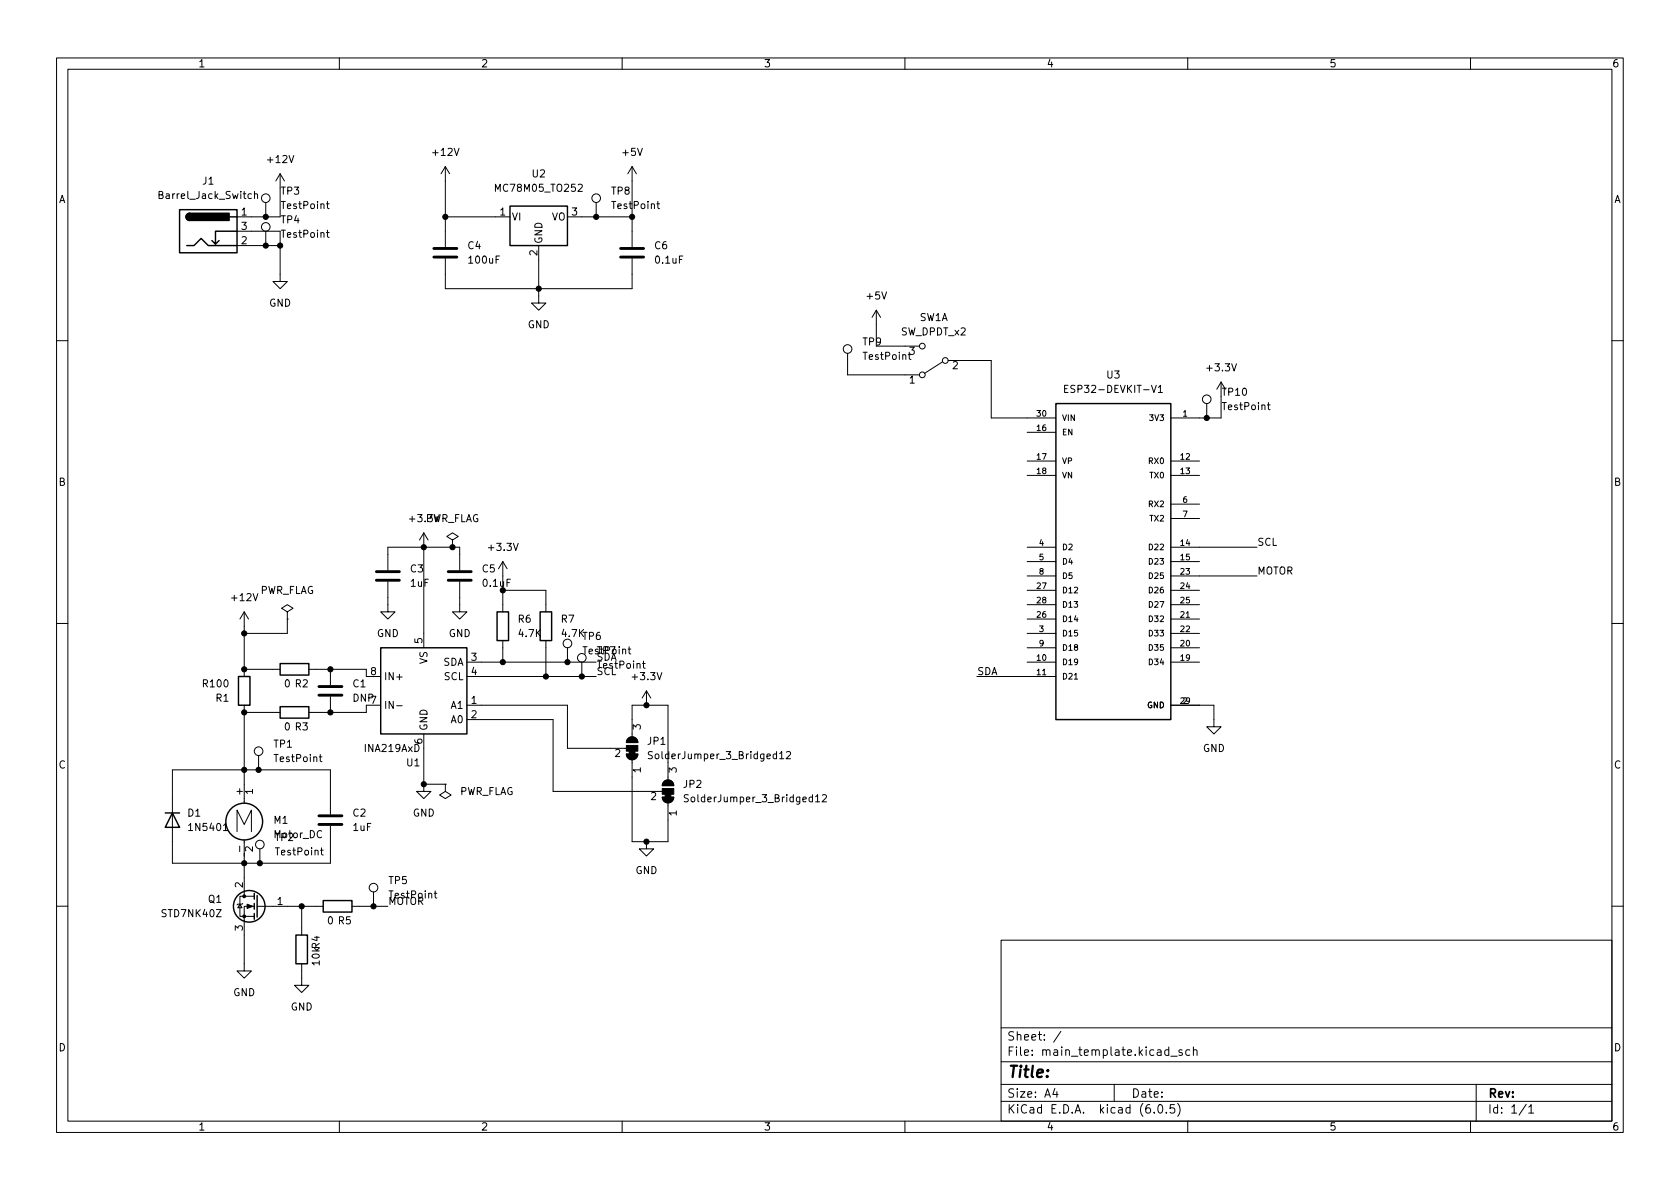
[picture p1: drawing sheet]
<svg xmlns="http://www.w3.org/2000/svg" width="297mm" height="210mm" viewBox="0 0 297 210" stroke-linecap="round" stroke-linejoin="round" font-family="sans-serif">
<g fill="none" stroke="#000" stroke-width=".18">
<path d="M10 10.2h277v190.1h-277zM12 12.2h273v186.1h-273zM60 10.2v2M110 10.2v2M160 10.2v2M210 10.2v2M260 10.2v2M45 34.4l.2-.1h.3v.8M45 33.8v1.3M47 35.8v2.5M49.5 30.7l-.7 1.3M49.5 30.7v7.6h-7.6"/>
<path d="M49.5 30.7l.8 1.3M57.7 36h.5M57.9 35.6v1.1l.3 .2M78.7 38.3h11.5M78.7 29.5l-.7 1.2M78.7 29.5v14.2M78.7 29.5l.8 1.2M100.3 38.3h11.5M105.4 35.8v2.5M111.8 29.5v14.2M111.8 29.5l-.8 1.2M111.8 29.5l.7 1.2"/>
<path d="M116.1 36h.5M116.3 35.6v1.1l.3 .2M41.9 40.9h7.6v8.9h1.3l-1.3 1.2-1.2-1.2h1.2M41.9 43.4h7.6M47 40.9v2.5M57.7 41.1h.5M57.9 40.7v1.1l.3 .2M78.7 45.7v5.3h33.1v-5.3M95.2 43.4v10.2h1.3l-1.3 1.3-1.2-1.3h1.2M154.9 54.9v6.3h7.7M154.9 54.9l-.7 1.2M154.9 54.9l.8 1.2"/>
<path d="M10 60.2h2M149.9 62.5v3.8h12.7M160.8 62.3v1.1l.3 .2M166.6 64l-3.2 2M167.6 63.7h7.7v10.2h11.4M181.6 76.4h5.1M188.2 68.7h.5M188.8 68.1h-.6v1.3h.6M204.8 68.5l.4-.4v1.3M204.8 69.4h.7M213.4 71.4v2.5M215.9 67.6v6.3h-8.9"/>
<path d="M215.9 67.6l-.8 1.2M215.9 67.6l.8 1.2M224.1 71.6h.5M224.3 71.2v1.1l.3 .2M285 60.2h2M74.9 94.2v20.3M74.9 94.2l-.7 1.3M74.9 94.2l.8 1.3M80 95.5l1-.6-1-.7-1 .7 1 .6v1.3M80 96.8h.1M88.9 99.3l-.8 1.3M88.9 99.3v8.9"/>
<path d="M88.9 99.3l.8 1.3M181.6 81.5h5.1M181.6 84.1h5.1M181.6 96.8h5.1M181.6 99.3h5.1M207 81.5h5.1M207 84.1h5.1M207 96.8h15.2M207 99.3h5.1M207 89.1h5.1M207 91.7h5.1M10 110.2h2"/>
<path d="M43.2 108.2v11.4M43.2 118.4h6.3M43.2 108.2l-.8 1.3M43.2 108.2l.7 1.3M50.8 108.2l1-.6-1-.7-1 .7 1 .6v1.3M50.8 109.5h.1M50.8 109.5v2.5h-7.6M54.6 118.4h10.2v1.2h2.5M58.4 118.4v2.8M68.6 102.9v5.3h1.2l-1.2 1.3-1.3-1.3h1.3M68.6 100.8v-4h12.7v4M81.3 102.9v5.3h1.2l-1.2 1.3-1.3-1.3h1.3"/>
<path d="M82.5 117.1h22.9M82.5 119.6h22.9M88.9 113.3v3.8M88.9 104.4h7.6v3.8M96.5 113.3v6.3M100.3 114.5v2.6M102.9 117.1v2.5M111.1 114.8h.4M111.2 114.4v1l.3 .2M113.6 117.3h.5M113.8 116.9v1.1l.3 .2M172.7 119.6h14"/>
<path d="M181.6 117.1h5.1M181.6 114.5h5.1M181.6 109.5h5.1M181.6 112h5.1M181.6 101.8h5.1M181.6 104.4h5.1M181.6 106.9h5.1M207 117.1h5.1M207 114.5h5.1M207 109.5h5.1M207 112h5.1M207 101.8h15.2"/>
<path d="M207 104.4h5.1M207 106.9h5.1M285 110.2h2M43.2 124.7v17.3M43.2 126h6.3M45.7 133.6v2.5M56.4 133.8h.5M56.6 133.4v1.1l.3 .2M58.4 123.2v2.8M67.3 124.7h-2.5v1.3h-10.2M70.1 124.8h1M74.9 138.7v1.2h1.3l-1.3 1.3-1.2-1.3h1.2"/>
<path d="M74.9 129.8v8.9M74.9 138.7h3.8M78.7 138.7v1.2l1.1 .7-1.1 .6-1-.6 1-.7M78.7 138.7h.1M82.5 124.7h17.8v7.6h10.4M82.5 127.2h15.3v12.7h19.3M110.7 133.3h2.1a1.02 1.02 0 0 1-1 1.1 1.02 1.02 0 0 1-1.1-1.1zM111 130.6a1.02 1.02 0 0 1 1.1-.2 1.02 1.02 0 0 1 .7 .9h-2.1zM111.8 130.3v-5.6h6.3v13.2M111.8 134.4v14.4h6.3v-6.8M114.3 122.2l-.8 1.2M114.3 122.2v2.5"/>
<path d="M114.3 122.2l.8 1.2M115.3 133l-.4-.1-.2 .1v.4l.5 .2 .1 .3-.2 .3-.5-.1M117.4 138.2a1.02 1.02 0 0 1 1.1-.2 1.02 1.02 0 0 1 .6 .9h-2zM137.8 133.3l.4-.4v1.3M137.8 134.2h.8M139.1 133l.4-.1 .3 .4-.8 .9h.8M190 120.1h.5M207 124.7h7.6v3.8h1.3l-1.3 1.3-1.2-1.3h1.2M39.5 146.9h.7M41.9 147.1v-3.8l1.3 2.5 1.2-2.5v3.8M42.4 159.9l.4 .6h-.8zM42.9 159.8l-.1 .1h-.8l-.1 .1"/>
<path d="M43.2 148.5v10M45 158.5h-2.6v3.5h2.6M45.9 150.1v2.5M56.7 150.3h.5M56.8 149.9v1.1l.4 .2M58.4 144v-7.9h-27.9v16.5h27.9v-6.6M66 157.7v2.6M76.8 158h.4M76.9 157.5v1.1l.3 .2M114.3 148.8v1.3h1.3l-1.3 1.3-1.3-1.3h1.3M117.1 141h2a1.02 1.02 0 0 1-1 1 1.02 1.02 0 0 1-1-1zM121.7 140.6l-.5-.1-.2 .1v.4l.6 .2 .1 .4-.2 .2-.5-.1"/>
<path d="M144.2 140.9l.4-.4v1.3M144.2 141.8h.7M145.4 140.6l.5-.1 .2 .4-.8 .9h.8M10 160.2h2M45 160.3h-1.8v11.4h1.2l-1.2 1.3-1.3-1.3h1.3M45.5 160.3h11.6M53.3 170.4v3.8h1.3l-1.3 1.3-1.2-1.3h1.2M53.3 160.3v5M62.2 160.3h6.4M177 166.3h108v32h-108zM285 160.2h2M60 198.3v2"/>
<path d="M110 198.3v2M160 198.3v2M177 194.8h108M177 191.8h108M177 187.8h108M177 181.8h108M186.5 192.5l-.4 1h1M186.9 193v1M187.6 182.4l-1.3 1.9M197 191.8v3M204.1 196.7v.1M204.9 195.4l.2-.1a.81 .81 0 0 1 .6 .7 .81 .81 0 0 1-.3 .8h-.2a.81 .81 0 0 1-.6-.6 .81 .81 0 0 1 .3-.8z"/>
<path d="M206.2 196.7v.1M207 186.8h1.1M207.6 195.3h-.7v.7l.2-.1 .5 .1 .1 .2-.1 .5-.2 .1-.5-.1M208.2 195.1a1.72 1.72 0 0 1 0 2.3M209 185.7l-.4-.1-.2 .2 .1 .3 .5 .1v.4h-.6M210 198.3v2M210.4 185.7l-.5-.1-.3 .3v.4l.2 .3h.6M211 185.8l.2-.2 .4 .1v.9M211 185.1v1.5M260 198.3v2M261 191.8v6.5M269.9 195.3l-1.3 1.9"/>
<path d="M270.3 195.8l.4-.5v1.5M270.3 196.8h.9"/>
<circle cx="47" cy="35" r=".76"/>
<circle cx="105.4" cy="35" r=".76"/>
<circle cx="47" cy="40.1" r=".76"/>
<circle cx="149.9" cy="61.7" r=".76"/>
<circle cx="163.1" cy="61.2" r=".51"/>
<circle cx="163.1" cy="66.3" r=".51"/>
<circle cx="167.1" cy="63.7" r=".51"/>
<circle cx="213.4" cy="70.6" r=".76"/>
<circle cx="100.3" cy="113.8" r=".76"/>
<circle cx="102.9" cy="116.3" r=".76"/>
<circle cx="45.7" cy="132.8" r=".76"/>
<circle cx="45.9" cy="149.3" r=".76"/>
<circle cx="66" cy="157" r=".76"/>
</g>
<g fill="none" stroke="#000" stroke-width=".25">
<path d="M31.7 37.1h10.2v7.6h-10.2zM33.5 37.7a.64 .64 0 0 0-.6 .6 .64 .64 0 0 0 .6 .7M40.6 38.3h1.3M90.2 36.4h10.1v7h-10.1zM33 43.4h1.3l1.3-1.2 1.2 1.2h5.1M38.7 42.5l-.6 .7M41.9 40.9h-3.8v2.3l-.6-.7M186.7 71.4h20.3v55.8h-20.3zM42.2 119.6h2v5.1h-2zM49.5 117.3h5.1v2.1h-5.1zM67.3 114.5h15.2v15.3h-15.2zM87.9 108.2h2v5.1h-2z"/>
<path d="M95.5 108.2h2v5.1h-2zM49.5 125h5.1v2h-5.1zM29.2 143.8h2.5M30.5 143.8l1.2 2.5h-2.5zM45 158v1M45 159.8v1M45.5 158.4v3.8M57.1 159.3h5.1v2h-5.1zM45 161.5v1.1M52.3 165.3h2.1v5.1h-2.1z"/>
<circle cx="43.2" cy="145.3" r="3.3"/>
<circle cx="44.1" cy="160.3" r="2.79"/>
</g>
<path d="M76.7 45.5h4.1M76.7 43.9h4.1M109.7 45.5h4.1M109.7 43.9h4.1M66.5 101.1h4.1M66.5 102.6h4.1M79.2 101.1h4.1M79.2 102.6h4.1M56.4 121.4h4.1M56.4 122.9h4.1M56.4 145.8h4.1M56.4 144.3h4.1" fill="none" stroke="#000" stroke-width=".51"/>
<path d="M33.1 37.9l.4-.2v1.3a.64 .64 0 0 1-.6-.4 .64 .64 0 0 1 .2-.7zM33.5 37.7h7v1.3h-7z" fill="#000" stroke="#000" stroke-width=".25"/>
<g fill="#000" stroke="#000" stroke-width=".18">
<path d="M110.7 133.3h2.1a1.02 1.02 0 0 1-1 1.1 1.02 1.02 0 0 1-1.1-1.1zM111.3 132.8h1v.5h-1zM110.7 131.8h2.1v1h-2.1zM111 130.6a1.02 1.02 0 0 1 1.1-.2 1.02 1.02 0 0 1 .7 .9h-2.1zM117.4 138.2a1.02 1.02 0 0 1 1.1-.2 1.02 1.02 0 0 1 .6 .9h-2zM117.1 141h2a1.02 1.02 0 0 1-1 1 1.02 1.02 0 0 1-1-1zM117.6 140.5h1v.5h-1zM117.1 139.4h2v1.1h-2zM43.7 159.9l1 .4-1 .3z"/>
<circle cx="47" cy="38.3" r=".46"/>
<circle cx="78.7" cy="38.3" r=".46"/>
<circle cx="105.4" cy="38.3" r=".46"/>
<circle cx="111.8" cy="38.3" r=".46"/>
<circle cx="47" cy="43.4" r=".46"/>
<circle cx="49.5" cy="43.4" r=".46"/>
<circle cx="95.2" cy="51" r=".46"/>
<circle cx="213.4" cy="73.9" r=".46"/>
<circle cx="74.9" cy="96.8" r=".46"/>
<circle cx="80" cy="96.8" r=".46"/>
<circle cx="43.2" cy="118.4" r=".46"/>
<circle cx="43.2" cy="112" r=".46"/>
<circle cx="58.4" cy="118.4" r=".46"/>
<circle cx="88.9" cy="104.4" r=".46"/>
<circle cx="88.9" cy="117.1" r=".46"/>
<circle cx="96.5" cy="119.6" r=".46"/>
<circle cx="100.3" cy="117.1" r=".46"/>
<circle cx="102.9" cy="119.6" r=".46"/>
<circle cx="43.2" cy="136.1" r=".46"/>
<circle cx="43.2" cy="126" r=".46"/>
<circle cx="45.7" cy="136.1" r=".46"/>
<circle cx="58.4" cy="126" r=".46"/>
<circle cx="74.9" cy="138.7" r=".46"/>
<circle cx="114.3" cy="124.7" r=".46"/>
<circle cx="43.2" cy="152.6" r=".46"/>
<circle cx="43.2" cy="158.5" r=".25"/>
<circle cx="45.9" cy="152.6" r=".46"/>
<circle cx="114.3" cy="148.8" r=".46"/>
<circle cx="43.2" cy="162" r=".25"/>
<circle cx="53.3" cy="160.3" r=".46"/>
<circle cx="66" cy="160.3" r=".46"/>
</g>
<text font-size="2.8" x="178" y="190.6">Title:</text>
<g font-size="2.1">
<text x="178" y="184">Sheet: /</text>
<text x="178" y="186.7">File: main_template.kicad_sch</text>
<text x="178" y="196.9">KiCad E.D.A. kicad (6.0.5)</text>
<text x="178" y="194.1">Size: A4</text>
<text x="200" y="194.1">Date:</text>
<text x="263" y="194.1">Rev:</text>
<text x="263" y="196.9">Id: 1/1</text>
</g>
<g font-size="1.8">
<text x="35" y="11.9">1</text>
<text x="85" y="11.9">2</text>
<text x="135" y="11.9">3</text>
<text x="185" y="11.9">4</text>
<text x="235" y="11.9">5</text>
<text x="285" y="11.9">6</text>
<text x="47.4" y="28.8">+12V</text>
<text x="76.7" y="27.6">+12V</text>
<text x="110.2" y="27.6">+5V</text>
<text x="10.3" y="35.9">A</text>
<text x="28.5" y="35.2">Barrel_Jack_Switch</text>
<text x="35.8" y="32.6">J1</text>
<text x="49.7" y="34.4">TP3</text>
<text x="88" y="33.9">MC78M05_TO252</text>
<text x="94.1" y="31.4">U2</text>
<text x="108.1" y="34.4">TP8</text>
<text x="285.3" y="35.9">A</text>
<text x="42.7" y="38.1">1</text>
<text x="42.7" y="40.6">3</text>
<text x="49.7" y="39.5">TP4</text>
<text x="49.9" y="37">TestPoint</text>
<text x="88.4" y="38.1">1</text>
<text x="90.4" y="39">VI</text>
<text x="97.5" y="39">VO</text>
<text x="101.1" y="38.1">3</text>
<text x="108.4" y="37">TestPoint</text>
<text x="42.7" y="43.2">2</text>
<text x="49.9" y="42">TestPoint</text>
<text x="82.7" y="44.1">C4</text>
<text x="83" y="46.6">100uF</text>
<text x="95" y="45.2" transform="rotate(-90 95 45.2)">2</text>
<text x="95.9" y="43.2" transform="rotate(-90 95.9 43.2)">GND</text>
<text x="115.8" y="44.1">C6</text>
<text x="116" y="46.6">0.1uF</text>
<text x="153.3" y="53">+5V</text>
<text x="47.6" y="54.2">GND</text>
<text x="93.3" y="58">GND</text>
<text x="159.3" y="59.3">SW_DPDT_x2</text>
<text x="162.5" y="56.8">SW1A</text>
<text x="152.6" y="61.1">TP9</text>
<text x="152.8" y="63.6">TestPoint</text>
<text x="160.8" y="62.7">3</text>
<text x="168.4" y="65.3">2</text>
<text x="213.6" y="65.7">+3.3V</text>
<text x="160.8" y="67.8">1</text>
<text x="189.2" y="69.5">ESP32-DEVKIT-V1</text>
<text x="195.7" y="66.9">U3</text>
<text x="216.2" y="70">TP10</text>
<text x="216.3" y="72.5">TestPoint</text>
<text x="10.3" y="85.9">B</text>
<text x="285.3" y="85.9">B</text>
<text x="72.6" y="92.3">+3.3V</text>
<text x="75" y="92.3">PWR_FLAG</text>
<text x="72.6" y="101.2">C3</text>
<text x="85.3" y="101.2">C5</text>
<text x="86.6" y="97.4">+3.3V</text>
<text x="222.2" y="101.6">MOTOR</text>
<text x="222.2" y="96.5">SCL</text>
<text x="41.1" y="106.3">+12V</text>
<text x="45.8" y="105">PWR_FLAG</text>
<text x="72.6" y="103.8">1uF</text>
<text x="85.5" y="103.8">0.1uF</text>
<text x="66.6" y="112.6">GND</text>
<text x="74.7" y="113.8" transform="rotate(-90 74.7 113.8)">5</text>
<text x="79.3" y="112.6">GND</text>
<text x="91.6" y="110.1">R6</text>
<text x="91.8" y="112.6">4.7K</text>
<text x="99.2" y="110.1">R7</text>
<text x="99.4" y="112.6">4.7K</text>
<text x="103.1" y="113.2">TP6</text>
<text x="65.5" y="119.4">8</text>
<text x="75.6" y="117.4" transform="rotate(-90 75.6 117.4)">VS</text>
<text x="78.3" y="117.7">SDA</text>
<text x="83.3" y="116.8">3</text>
<text x="83.3" y="119.4">4</text>
<text x="103.3" y="115.7">TestPoint</text>
<text x="105.4" y="116.8">SDA</text>
<text x="105.4" y="119.4">SCL</text>
<text x="105.6" y="115.7">T 7</text>
<text x="105.8" y="118.2">TestPoint</text>
<text x="172.7" y="119.4">SDA</text>
<text x="36" y="121.5">R100</text>
<text x="38.2" y="124.1">R1</text>
<text x="50.3" y="121.5">0 R2</text>
<text x="62.4" y="124.1">DNP7</text>
<text x="62.4" y="121.5">C1</text>
<text x="67.8" y="125.3">IN-</text>
<text x="67.8" y="120.3">IN+</text>
<text x="78.5" y="120.3">SCL</text>
<text x="79.8" y="125.3">A1</text>
<text x="83.3" y="124.5">1</text>
<text x="112" y="120.3">+3.3V</text>
<text x="50.3" y="129.2">0 R3</text>
<text x="74.7" y="131.6" transform="rotate(-90 74.7 131.6)">6</text>
<text x="75.6" y="129.3" transform="rotate(-90 75.6 129.3)">GND</text>
<text x="79.8" y="127.9">A0</text>
<text x="83.3" y="127">2</text>
<text x="113.3" y="129" transform="rotate(-90 113.3 129)">3</text>
<text x="114.5" y="131.7">JP1</text>
<text x="10.3" y="135.9">C</text>
<text x="48.4" y="132.2">TP1</text>
<text x="48.7" y="134.7">TestPoint</text>
<text x="64.5" y="133">INA219AxD</text>
<text x="71.9" y="135.5">U1</text>
<text x="108.7" y="133.9">2</text>
<text x="113.3" y="136.6" transform="rotate(-90 113.3 136.6)">1</text>
<text x="115.5" y="134.2">SolderJumper_3_Bridged12</text>
<text x="119.6" y="136.6" transform="rotate(-90 119.6 136.6)">3</text>
<text x="212.7" y="133">GND</text>
<text x="285.3" y="135.9">C</text>
<text x="42.9" y="140.5" transform="rotate(-90 42.9 140.5)">+</text>
<text x="44.7" y="140.4" transform="rotate(-90 44.7 140.4)">1</text>
<text x="81.1" y="140.6">PWR_FLAG</text>
<text x="115.1" y="141.5">2</text>
<text x="120.9" y="139.3">JP2</text>
<text x="121.8" y="141.9">SolderJumper_3_Bridged12</text>
<text x="33.2" y="144.4">D1</text>
<text x="33.7" y="146.9">1N5401</text>
<text x="48.4" y="145.7">M1</text>
<text x="48.5" y="148.2">Motor_DC</text>
<text x="48.7" y="148.7">TP2</text>
<text x="62.4" y="144.4">C2</text>
<text x="62.5" y="146.9">1uF</text>
<text x="73" y="144.4">GND</text>
<text x="119.6" y="144.3" transform="rotate(-90 119.6 144.3)">1</text>
<text x="42.9" y="150.4" transform="rotate(-90 42.9 150.4)">-</text>
<text x="44.7" y="150.6" transform="rotate(-90 44.7 150.6)">2</text>
<text x="48.9" y="151.3">TestPoint</text>
<text x="112.3" y="154.6">GND</text>
<text x="36.8" y="159.6">Q1</text>
<text x="42.9" y="157" transform="rotate(-90 42.9 157)">2</text>
<text x="49" y="160">1</text>
<text x="68.6" y="160">MOTOR</text>
<text x="68.8" y="156.3">TP5</text>
<text x="69" y="158.9">TestPoint</text>
<text x="28.8" y="162.2">STD7NK40Z</text>
<text x="42.9" y="164.6" transform="rotate(-90 42.9 164.6)">3</text>
<text x="57.9" y="163.4">0 R5</text>
<text x="56.5" y="170.6" transform="rotate(-90 56.5 170.6)">10kR4</text>
<text x="41.2" y="176.1">GND</text>
<text x="51.4" y="178.7">GND</text>
<text x="10.3" y="185.9">D</text>
<text x="285.3" y="185.9">D</text>
<text x="35" y="199.9">1</text>
<text x="85" y="199.9">2</text>
<text x="135" y="199.9">3</text>
<text x="185" y="199.9">4</text>
<text x="235" y="199.9">5</text>
<text x="285" y="199.9">6</text>
</g>
<g font-size="1.4">
<text x="183.4" y="76.2">16</text>
<text x="183.4" y="73.7">30</text>
<text x="187.7" y="77">EN</text>
<text x="187.7" y="74.4">VIN</text>
<text x="203.5" y="74.4">3V3</text>
<text x="209.2" y="73.7">1</text>
<text x="183.4" y="81.3">17</text>
<text x="183.4" y="83.8">18</text>
<text x="187.7" y="82">VP</text>
<text x="203.2" y="82">RX0</text>
<text x="208.8" y="81.3">12</text>
<text x="208.8" y="83.8">13</text>
<text x="187.7" y="84.6">VN</text>
<text x="203.2" y="89.7">RX2</text>
<text x="203.4" y="84.6">TX0</text>
<text x="209.2" y="88.9">6</text>
<text x="203.4" y="92.2">TX2</text>
<text x="209.2" y="91.4">7</text>
<text x="183.8" y="96.5">4</text>
<text x="183.8" y="99.1">5</text>
<text x="183.8" y="101.6">8</text>
<text x="187.7" y="97.3">D2</text>
<text x="187.7" y="99.8">D4</text>
<text x="203.4" y="97.3">D22</text>
<text x="203.4" y="99.8">D23</text>
<text x="208.8" y="96.5">14</text>
<text x="208.8" y="99.1">15</text>
<text x="208.8" y="101.6">23</text>
<text x="183.4" y="104.1">27</text>
<text x="183.4" y="106.7">28</text>
<text x="187.7" y="104.9">D12</text>
<text x="187.7" y="107.4">D13</text>
<text x="187.7" y="102.4">D5</text>
<text x="203.4" y="102.4">D25</text>
<text x="203.4" y="104.9">D26</text>
<text x="203.4" y="107.4">D27</text>
<text x="208.8" y="104.1">24</text>
<text x="208.8" y="106.7">25</text>
<text x="183.4" y="109.2">26</text>
<text x="183.8" y="111.8">3</text>
<text x="187.7" y="110">D14</text>
<text x="187.7" y="112.5">D15</text>
<text x="203.4" y="110">D32</text>
<text x="203.4" y="112.5">D33</text>
<text x="208.8" y="109.2">21</text>
<text x="208.8" y="111.8">22</text>
<text x="183.4" y="116.8">10</text>
<text x="183.4" y="119.4">11</text>
<text x="183.8" y="114.3">9</text>
<text x="187.7" y="117.6">D19</text>
<text x="187.7" y="115.1">D18</text>
<text x="203.4" y="117.6">D34</text>
<text x="203.4" y="115.1">D35</text>
<text x="208.8" y="116.8">19</text>
<text x="208.8" y="114.3">20</text>
<text x="187.7" y="120.1">D21</text>
<text x="202.8" y="125.2">GND</text>
<text x="209.2" y="124.5">2</text>
</g>
</svg>
